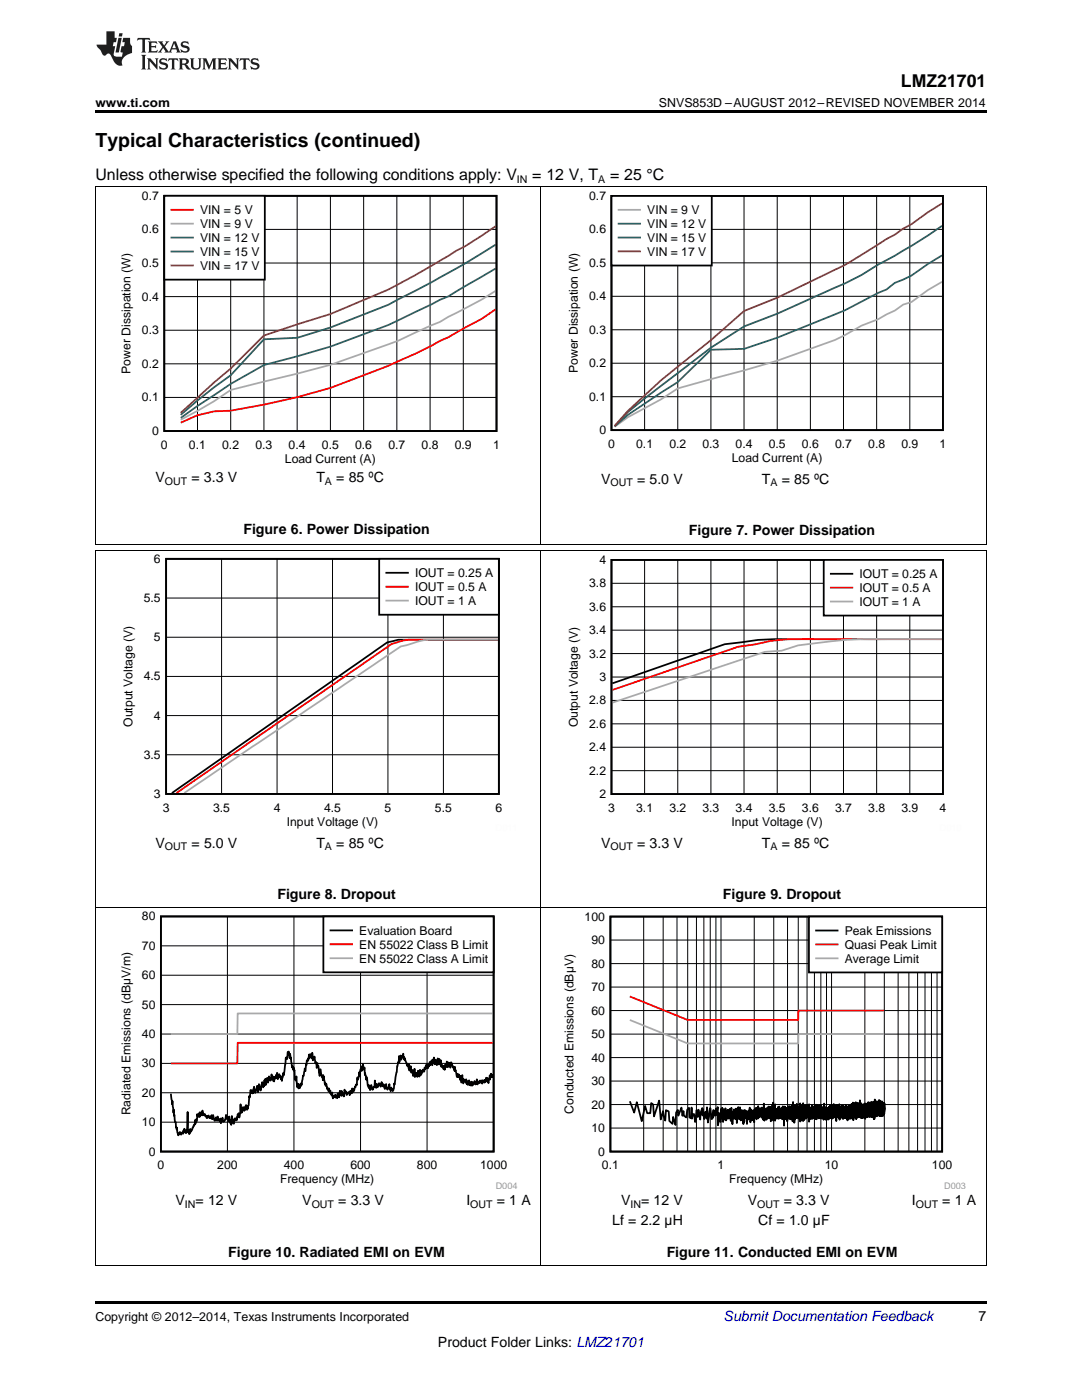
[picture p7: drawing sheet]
<svg xmlns="http://www.w3.org/2000/svg" width="216mm" height="279mm" viewBox="0 0 216 279" stroke-linecap="round" stroke-linejoin="round" font-family="sans-serif">
<path d="M19 252.6h.2zM196.7 252.6h.1zM19 259.7h177.8v.5h-177.8z" fill="#000"/>
<path d="M19.1 181.3v71.3M107.9 181.3v71.3M196.8 181.3v71.3M19 252.6h177.8" fill="none" stroke="#000" stroke-width=".2"/>
<path d="M23.7 182h79.5v55.3h-79.5z" fill-rule="evenodd" fill="#fff"/>
<path d="M32.1 182.9h66.4v46.9h-66.4zM98.3 214.8v.1l-.1-.4v.4l-.2 .1v-.7l-.2 1.1-.1-.8-.2 1.6-.2-1.1-.1 .8-.2-.8-.1 .7-.1-.2-.1 .5-.1-.5-.1 .3-.2-.2-.1 .6v-.7l-.1 .6-.1-.5-.1 .1-.1-.2-.1 .5-.1-.3-.1 .4-.2-.1v.3l-.2-1-.1 1-.3-.7-.3 .9-.2-.6v.7l-.2-.8-.1 .7-.2-.4v.3l-.1-.9-.1 .8-.1-.1-.1 .2-.1-.2v-.6l-.1 .6-.1-.9-.2 .5-.2-.5-.2 .8-.1-1.6-.2 1.4-.1-1.3-.1 .7-.1 .1-.3-1.1v.3l-.1-.3-.1 .1v.4l-.1-.6v.6l-.4-2-.1 .8-.2-.9v.3l-.4-1.1-.2 1.1-.1-1-.1 .4-.2-.5-.1 1-.2-1.1-.1 1-.1-.6v.4l-.1-.3-.2 1.1-.1-.8-.1 .7-.1-.6-.1 .2-.2-.6v.5l-.1-1.3-.3 .8v-1.1l-.1 1.1-.1-1.1-.2-.1-.1 1.4-.2-1v.6l-.2-.6v.8l-.2-1.3-.1 1v-.7l-.2 1.2-.2-1v.7l-.1-.3-.1 .6-.2-.7v.7l-.1 .2v-.4l-.2 .8-.1-.5-.2-.3-.1 .7v-.4l-.2 .7-.1-.3-.1 .8v-.4h-.2l-.1 .4v.2l-.1-.4-.3 .8-.1-1-.1 1.4-.1-1.1-.1 .5-.1-.6-.1 1.2-.3-.8-.2 .9-.1-1.7v1.4l-.2-.7-.1 .7-.1-1.2-.2 .6-.2-1.3v.9l-.2-.8v.7l-.1-1.2v.8l-.2-.8v.4l-.1-.4-.1 .3-.4-1.5-.1 .3-.1-.6-.1 .4v-1l-.2 .7-.2-.3v.8l-.2-.9-.2 1.4-.1-1.2v1.3l-.1-.2-.3 .9-.6 4.4-.3 .5v-.4l-.2 .2v-.5l-.1 .8-.2-.7v.2l-.1-.9-.1 .5-.3 .6-.2-1.2-.1 .8-.1 .1v-.3l-.1 .4-.1-.6-.1 .1-.1-.4v.4l-.4-.9-.1 1-.1-.6-.1 .3-.2-.4v.4l-.2 .3v-.3l-.1 .4-.1-.7-.1 .8-.1-.8-.1 .7v-.1l-.1-1.3-.1 1.3-.2 .1-.2 .5-.2-1-.3 1-.2-.9v.5l-.2-.5-.1-1.3-.2-.4v.6l-.2-1.3-.1 .3-.1-1.4-.1 .4-.2-1.1-.1 1.1v-.7l-.1 .9-.1-.4-.2 .2-.1 1.3-.1-.8-.3 1.5-.1-.5-.1 1.6-.1-.2-.4 1.2-.1-.3-.1 .5v-.5l-.1 .6v-.1l-.1-.6-.1 1v-.7l-.1 .7-.3-.4v.8l-.2-.6v.1h-.2l-.1 .2v-.2l-.1 .4-.2-.7-.1 .3-.2-.6-.1 1.3-.2-.6-.1 .1-.1-.6-.1 1-.1-.5-.1 .3-.1-.8-.1 1.3-.3-.8-.1 1-.2-.6-.2 .4v-.5l-.1 .4-.1-.2h-.1l-.2 .5-.1-1.2-.1 .6-.2-.3-.1-.7-.1 .5-.1-.9-.2 .5-.2-.7v.3l-.2-.9v-.1l-.1 .4-.1-.6-.1 .2-.3-1.7-.1 1-.4-2.2-.2 .1v1.2l-.3-2-.1 .2-.1-.7-.1 .9-.4-2.2-.4 .7-.1-1.5-.1 1.2-.3-.9-.1 .7-.1-.6-.2 1v-.3l-.1 .6-.1-.2-.1 .1-.2 2-.2-.5-.6 3.4-.1-.4-.1 .5v-.4l-.1 .8-.2-.5-.1 .6-.1-.9-.1 .7-.1-.7v.6l-.2-2.1-.1 .8-.1-.4-.1 .3v-1.9l-.1 .1-.1-.7-.1 .5-.1-.7-.1 .3-.2-2-.1 .2-.1-1-.1 .9-.2-1.3-.1 .4-.1-.3-.1 1.4-.1-.3-.1 .2v-.3l-.1 .2-.4 3.4-.1-.5-.3 1.6-.1-.9-.1 .6-.1-.7-.1 .3-.1-.6v.5l-.1-.3-.2 .8-.1-1.3-.1 1.1-.1-.7-.2 .8-.1-.4v.2l-.1 .7-.1-.8v.8l-.2-1.1-.1 .5-.1-.8-.1 1.2-.2 .1v-.6l-.2 .4v-.7l-.2 1.3-.1-.9-.1 .5v-.6l-.2 1.4-.1-1.2-.2 1.3v-1l-.1 1.2-.1-.2-.1 .4-.2-1-.3 1.6-.1-.7-.2 .3v-.8l-.2 1.6-.1-1.3-.5 1.4-.2-1.2-.2 1.2-.1-.1v.2l-.1-.6-.2 .5-.1-.6-.6 3.8v-.5l-.1 .7-.2-1-.1 .7v-.4l-.2 .8v-.4l-.1 .5-.2-.8-.2 .9v-.5l-.1 .8-.1-.7v.6l-.1-1.6-.2 2.4-.1 .2-.1-.8v.6l-.2-.4-.2 1.2v-.2l-.2 .2-.1-.4-.1 .5-.1-.3v.9l-.2-.1-.2-1.5-.2 1.8-.2-1.1-.1 .5v-1.1l-.2 .9-.2-.8-.2 .4-.1-.8-.3 1.2-.1-.1-.1 .3-.1-.1-.1-.7-.3 1.1-.1-1-.1 .7-.1-.3-.1 .1-.1-.4-.1 .1-.1-.6v.8l-.1-.1-.1 .1-.1-.6-.1 .5v-.1l-.1 .3-.4-1.2-.1 .9-.2-.8-.1 .6-.2-.4v.3h-.1l-.2-.5-.2 .5-.1-.4-.1 .4-.3-.7-.1 .2-.3-.4v.4l-.1-1-.1 .5-.3 .6-.1-.7-.1 .9-.1-.7-.1 .6h-.2v-.5l-.1 1.3-.1 .3-.1-.5-.1 .9-.1-.7-.1 .9-.2 .2-.5 1.1-.1-.5-.2 1-.2-.7v.3l-.1-.1-.1-3.9-.1 4-.1 .2-.1-.5-.1 .5-.2-.8-.1 .7-.1-.4-.1 .7-.2-.3-.1 .4-.2-.5-.1 .5-.1-.4-.2 .6-.3-1.5-.1 .3v-.5l-.1 .1v-1.1l-.1 .1-.1-.5-.2-2-.1 .6-.2-2.4v.7l-.3-2.1" fill="none" stroke="#000" stroke-width=".36"/>
<path d="M32.1 194.6h66.4M32.1 188.8h66.4M45.4 182.9v46.9M58.7 182.9v46.9M71.9 182.9v46.9M85.2 182.9v46.9M32.1 218.1h66.4M32.1 212.2h66.4M32.1 206.4h66.4M32.1 200.5h66.4M32.1 224h66.4" fill="none" stroke="#000" stroke-width=".2"/>
<path d="M98.3 208.1h-50.9v4.1h-13.3" fill="none" stroke="#f00" stroke-width=".36"/>
<path d="M98.3 202.3h-50.9v4.1h-13.3" fill="none" stroke="#aaa" stroke-width=".36"/>
<path d="M64.5 182.9h34v11.2h-34z" fill-rule="evenodd" fill="#fff"/>
<path d="M64.5 182.9h34v11.2h-34zM66 185.7h4.3" fill="none" stroke="#000" stroke-width=".36"/>
<path d="M66 188.5h4.3" fill="none" stroke="#f00" stroke-width=".36"/>
<path d="M66 191.2h4.3" fill="none" stroke="#aaa" stroke-width=".36"/>
<path d="M112.1 182h80.6v55.3h-80.6z" fill-rule="evenodd" fill="#fff"/>
<path d="M121.8 182.9h66.2v46.9h-66.2zM125.7 219.8l.8 2.2 .6-2 1 3.8 .6-3.1 .4 1.5h.7l.1-2.1 .4 .3 .2 2.4 1-3.2 .3 3.8 .5-1.6 .4 1.8 .2-2 .5 .2 .2 1.9 .6 .6 .1-1.4 .5 1.6 .1-2.5 .3-.5 .1 1.2 .7-1.7 .2 1.7 .2-1 .1 1 .4 .3 .2-1.5 .4-.4 .1 1.9 .3 .2 .1-2.2 .1 2.3 .1-.9 .3-.1 .2 1.6 .3-2.4 .2 1.4 .2-1.4 .3 1.9 .1-1.3 .3-1 .1 1.5 .1-1.3 .2 2 .3-1.4 .2 1.4 .1-2.3 .1 3 .5-2.9 .3 2.2h.1l.2-1.3v1l.1-1.5 .3 1.2 .2-1.5 .1 1.3 .2-1.6 .1 3.7 .2-2.5 .3 1.8 .1-2.7 .1 2.1 .1-2.2 .2 2.8 .1-2.5v1.5l.1-1 .2 1.6v-2.3l.2 2.4 .2-.3v-1.6l.1 1.1 .1-1.3 .1 1.8 .2-2 .2 2.4 .1-2.6 .2 3.2 .1-2 .2-.6 .1 1.6v-1.9l.2 1.9 .2-2.1v2.2l.1-1.8v2.5l.2-2.2 .1 1.4v-2.4l.1 2.2 .2-1.3v1.5v-2.3l.2 2.6 .1-2.1 .1 2 .3-1.9v2.7l.1-2.6h.1v2.2l.1-2.4 .2 1.7 .1-1.5 .2 2.6v-2.5l.2 1.6v-1.6l.1 1.6 .2-2.3 .1 2.9 .2-2.6v2.1l.1-1.7v-.2l.1 2 .1-1.8 .1 1.2 .1-1.4 .1 2.4v-2.5l.2 1.2v-1.5l.1 1.9 .1-2v2.3l.2-2 .1 1.5 .1-2.2v2.5v-2.2l.2 2v-1.4l.1 1.2 .1-1.7v1.4l.1-1.1 .1 1.2v-1.2l.1 1.6v-2v2h.1v-1.5l.1 .2 .1 1.8 .1-3.3 .1 3.5 .1-2.5v1.8l.2-1.7 .1 1.8v-2v2.4l.2-2.1 .1 1.7v-1.9v1.8l.1-2.1 .1 2.1v-2.2l.1 2.4v-1.9l.1 1.8v-2.2l.1 1.4v-1.3l.1 .1v2.7l.1-2.7 .1 1.5 .1-2.2 .1 2.4 .1-2.8v3.7l.1-3.2v2.1v-1.4l.1 1.3 .2-2.1v3.3v-2.5l.1 2.1v-1.5v1.3l.2-1.8v1.9l.1-1.6 .1 1.5 .1-2.2 .1 2.4 .1-2.5v2.3l.2-1.6v1.3v-1.6l.1 1.9v-1.6l.1 1.6v-1.9l.1 1.4v-1.5l.1 2.3 .1-2.6 .2 2.5v-1.8v3.1l.1-3.8 .1 2.2v-2.1l.1 2.5v-2.4l.1 2.1v-2l.1 1.9 .1-1.8 .1 2.6v-2.4l.1 1.7 .1-2.3v2.3v-2.2l.1 2v-2l.1 2.4v-2.6v1.7v.5l.1-1.7 .1 1.8v-2.2v2.6l.1-2.3v2l.1-1.7v1.6v-1.5l.1 1.3v-2.2l.1 3.2 .1-3.9 .1 3.3v-1.7l.1 1.9 .1-2.1v2.8l.1-3.5v2.2l.1-2v1.8l.1-1.7 .1 2.2 .1-2.8v2.6l.1-2v1.8l.1-1.2 .1 1.7 .2-2.4v2.2l.1-1.8v2l.1-3v3.6v-3.2l.1 2.9v-2.6l.1 2.7 .1-2.8v2.4l.1-1.8v1.5l.1-1.6v2.4l.1-3.5v3.4l.1-1.8 .1 1.5v-2.6v2.7l.1-2.7 .1 2.1 .1-2v2.4l.1-2.6 .1 2.5 .1-2.2v2l.1-2.4v2.1l.1-1.7 .1 2.9v-3.4l.1 3.4v-2.4l.1 1.8v-2.2l.1 2.3 .1-2.2 .2 2v-2.5v2.7l.1-2.6 .1 2.5 .1-2.1 .2 2v-1.8v1.7v-2l.1 2.1v-2.5l.1 2.7v-2.1l.1 2v-1.4v1.1v-2v2.1v-2.5l.1 2.9 .1-2v1.5v-1.5l.1 1.4v-.2v-2.1v1.8v-1l.1 1.2 .1-1.6v2.1l.1-2.1v2.3v-2.5l.1 1.8 .1-1.9v2.2l.1-2.3v2.2l.1-2.2v2.6v-2.1l.1 2.2 .1-2.3v1.7l.1-1.3v1.2l.1-.7v1.4l.1-2.2v2.5l.2-3.3v2.7v-1.9v2.1l.1-1.7v1.8v-2l.1 2.2 .1-2.5v2.6l.1-2.3 .1 2.3 .1-2.4v2.2v-1.9l.1 1.9 .1-1.7v1.5v-1.7v2l.1-2.5v1.7v-1.3l.1 1.6v-1.7l.1 1.9v-2.3v2.3v-2.5v2.3l.1-1.9 .1 2.2 .2-2.3v2.1v-2.4l.1 2.6v-2.3l.1 2v-1.7l.1 1.4v-1.2v1.7l.1-2.8v2.6v-2v2.1v-1.8l.1 1.7 .1-1.9v2v-2.1l.2 2.2v-2.5l.1 3.1 .1-3.2v2.4l.1-2.2v1.8l.1-1.5v1.9v-2.1l.1 2.2 .1-2.4v2.2l.1-2.4v3.1l.1-2.4v1.5v-1.7v2.1l.1-2.1 .1 2v-2v2.1v-1.8v1l.1-1.3v2l.1-2.3v2.5v-2.5l.1 2.4 .1-2.2v2.5v-2.6l.1 2.6v-2.4v2l.1-2v1.9v-1.3v1.5l.1-1.9v2l.1-2.1v2.1l.1-2.1v2.2l.1-2.7v2.1l.1-1.3v1.7v-2l.1 2.3 .1-2.2v2.5v-2.6l.1 1.8 .1-2.1v2.7l.1-2.7 .1 2.5v-2.2v2.1v-2.1v1.5l.1-1.8 .1 2.1v-2l.1 2.5v-2.5v2.2v-2.2l.1 1.9v-2.4l.1 2.5 .1-2.5 .1 2.7v-3l.1 3.6 .1-3.5v2.6l.1-2v2.2v-2.3l.1 2.5 .1-2.4 .1 2.3v-3v3.3l.1-2.5 .1 2v-2.1v1.8v-2.4v2.7l.1-1.8v2l.1-2.9v2.8l.1-2.5v2.4v-2l.1 1.9v-2.5v2.2v-1.6l.1 1.8v-1.9l.1 2.3v-3.4v3.1l.1-2.7v3l.1-2.5 .1 2v-2.1v2.7l.1-2.3v2.2v-2.4l.1 2.4v-2.5v2.4v-1.6l.1 1.5v-2.4v2.4v-2.4l.1 2.3v-2.2v2v-1.8v2.4l.1-2.5v2.3l.1-2.6 .1 2.4v-2.4v3v-3.1l.1 2.5 .1-2.4v2.7v-2.7l.1 2.5v-2.2v2.1v-1.9v2.1l.1-2.3v2.4l.1-2.2v2.1l.1-2.4v2v-2.5l.1 2.9v-2.2v2.1v-2v-.1v1.9l.1-2.2 .1 2.5 .1-2.9v2.6l.1-1.9v2.1l.1-2.8v2.8l.1-2.4 .1 2.6v-3.1v3l.1-2.8v2.1l.1-1.2v1.5v-2.1l.1 2.2v-2.7l.1 3.4v-3.3l.1 2.4v-1.9v2.8l.1-3.9 .1 3.4v-2.8l.1 2.8v-3.1v2.7v-1.6l.1 1.7v-2.6l.1 2.6v-2.5v2.5l.1-2.2v2.4l.1-2.5v2.5v-2v1.5l.1-2.3v2.7v-3l.1 2.6 .1-2.4v2.6v-2.8v3.1l.1-2.6v2.6v-2.1l.1 2v-2.9v2.5v-1.9v2.2l.1-2.4v2.4l.1-2.3v1.6v-1.9v2.9l.1-3 .1 2.7 .1-2.4v2.5v-2.4v2.5l.1-2.6v2.3v-2.1v1.8l.1-1.8v2l.1-2.2" fill="none" stroke="#000" stroke-width=".35"/>
<g fill="none" stroke="#000" stroke-width=".2">
<path d="M121.8 197h66.2M121.8 192.3h66.2M121.8 187.6h66.2M128.4 182.9v46.9M132.3 182.9v46.9M135.1 182.9v46.9M137.2 182.9v46.9M139 182.9v46.9M140.4 182.9v46.9M141.7 182.9v46.9M142.9 182.9v46.9M143.9 182.9v46.9"/>
<path d="M150.5 182.9v46.9M154.4 182.9v46.9M157.1 182.9v46.9M159.3 182.9v46.9M161 182.9v46.9M162.5 182.9v46.9M163.8 182.9v46.9M164.9 182.9v46.9M165.9 182.9v46.9M172.6 182.9v46.9M176.5 182.9v46.9M179.2 182.9v46.9"/>
<path d="M181.4 182.9v46.9M183.1 182.9v46.9M184.6 182.9v46.9M185.9 182.9v46.9M187 182.9v46.9M121.8 215.8h66.2M121.8 211.1h66.2M121.8 206.4h66.2M121.8 201.7h66.2M121.8 225.1h66.2M121.8 220.4h66.2"/>
</g>
<path d="M125.7 198.9l11.5 4.7h22.1v-1.9h17.2" fill="none" stroke="#f00" stroke-width=".35"/>
<path d="M125.7 203.6l11.5 4.6h22.1v-1.8h17.2" fill="none" stroke="#aaa" stroke-width=".35"/>
<path d="M161.4 182.9h26.6v11.2h-26.6z" fill-rule="evenodd" fill="#fff"/>
<path d="M161.4 182.9h26.6v11.2h-26.6zM162.8 185.7h4.3" fill="none" stroke="#000" stroke-width=".35"/>
<path d="M162.8 188.5h4.3" fill="none" stroke="#f00" stroke-width=".35"/>
<path d="M162.8 191.3h4.3" fill="none" stroke="#aaa" stroke-width=".35"/>
<path d="M19.1 109.9v71.4M107.9 109.9v71.4M196.8 109.9v71.4M19 181.2h177.8" fill="none" stroke="#000" stroke-width=".2"/>
<path d="M24.1 110.6h78.8v55.3h-78.8z" fill-rule="evenodd" fill="#fff"/>
<path d="M33.1 111.5h66.4v47h-66.4zM99.4 127.7h-19.9l-2.2 .5-43 30.1" fill="none" stroke="#000" stroke-width=".36"/>
<path d="M33.1 119.4h66.5M44.2 111.5v47M55.3 111.5v47M66.3 111.5v47M77.4 111.5v47M88.5 111.5v47M33.1 135h66.5M33.1 127.2h66.5M33.1 150.6h66.5M33.1 142.8h66.5" fill="none" stroke="#000" stroke-width=".2"/>
<path d="M99.4 127.7h-17.9l-1.1 .1-2.2 .7-43 29.8" fill="none" stroke="#f00" stroke-width=".36"/>
<path d="M99.4 127.7h-13.9a17 17 0 0 0-4.4 1.1l-1.1 .2-43.2 29.3" fill="none" stroke="#aaa" stroke-width=".36"/>
<path d="M75.7 111.5h23.8v11.2h-23.8z" fill-rule="evenodd" fill="#fff"/>
<path d="M75.7 111.5h23.8v11.2h-23.8zM77.1 114.3h4.3" fill="none" stroke="#000" stroke-width=".36"/>
<path d="M77.1 117.1h4.3" fill="none" stroke="#f00" stroke-width=".36"/>
<path d="M77.1 119.9h4.3" fill="none" stroke="#aaa" stroke-width=".36"/>
<path d="M113 110.8h78.8v55.1h-78.8z" fill-rule="evenodd" fill="#fff"/>
<path d="M122 111.7h66.2v46.8h-66.2zM188 127.6h-33.5l-3.2 .1-6.7 .9-22.4 7.8" fill="none" stroke="#000" stroke-width=".35"/>
<g fill="none" stroke="#000" stroke-width=".2">
<path d="M122 116.4h66.2M128.6 111.7v46.8M135.2 111.7v46.8M141.9 111.7v46.8M148.5 111.7v46.8M155.1 111.7v46.8M161.7 111.7v46.8M168.3 111.7v46.8M174.9 111.7v46.8M181.5 111.7v46.8M122 139.8h66.2M122 135.1h66.2"/>
<path d="M122 130.4h66.2M122 125.8h66.2M122 121.1h66.2M122 153.8h66.2M122 149.1h66.2M122 144.5h66.2"/>
</g>
<path d="M188 127.6h-30.8l-3.3 .3-3.3 .7-3.3 .5-25.1 8.6" fill="none" stroke="#f00" stroke-width=".35"/>
<path d="M188 127.5h-15.5a125.8 125.8 0 0 0-13.3 1.3l-3.2 1.1-3.4 .2-30.4 10.1" fill="none" stroke="#aaa" stroke-width=".35"/>
<path d="M164.4 111.7h23.8v11.2h-23.8z" fill-rule="evenodd" fill="#fff"/>
<path d="M164.4 111.7h23.8v11.2h-23.8zM165.8 114.5h4.3" fill="none" stroke="#000" stroke-width=".35"/>
<path d="M165.8 117.3h4.3" fill="none" stroke="#f00" stroke-width=".35"/>
<path d="M165.8 120h4.3" fill="none" stroke="#aaa" stroke-width=".35"/>
<path d="M19.1 37.2v71.4M107.9 37.2v71.4M196.8 37.2v71.4M19 109.8h177.8M19 108.6h177.8" fill="none" stroke="#000" stroke-width=".2"/>
<path d="M113 38.2h78.8v55.1h-78.8z" fill-rule="evenodd" fill="#fff"/>
<path d="M122 39.1h66.2v46.7h-66.2z" fill="none" stroke="#000" stroke-width=".35"/>
<g fill="none" stroke="#000" stroke-width=".2">
<path d="M128.6 39.1v46.8M135.2 39.1v46.8M141.9 39.1v46.8M148.5 39.1v46.8M155.1 39.1v46.8M161.7 39.1v46.8M168.3 39.1v46.8M174.9 39.1v46.8M181.5 39.1v46.8M122 59.1h66.2M122 52.5h66.2M122 45.8h66.2"/>
<path d="M122 79.2h66.2M122 72.5h66.2M122 65.8h66.2"/>
</g>
<path d="M188 56.2l-2.8 1.7-3.3 2.4-1.7 .5-1.6 1.2-3.4 1.7-3.3 1.3-5.3 2.8-11.5 4.2-19.9 5.5-3.3 2.2-6.6 3.6-2.7 1.9" fill="none" stroke="#aaa" stroke-width=".35"/>
<path d="M188 51l-2.8 1.7-3.3 2.3-3.4 1.5-1.6 1.3-1.7 .7-3.3 1.7a147.7 147.7 0 0 1-23.4 9.4l-6.6 .2-6.7 6.5-9.9 6.5-2.7 2.3" fill="none" stroke="#295c75" stroke-width=".35"/>
<path d="M188 45.1l-6.1 4-6.7 3.7-3.3 2.1-3.3 1.7-13.5 6-6.6 2.5-6.6 4.3-13.3 10.1-3.3 2.7-2.7 2.9" fill="none" stroke="#286b49" stroke-width=".35"/>
<path d="M188 40.6l-2.8 1.8-3.3 2.3-1.7 .9-1.7 1.2-1.6 .9-8.3 5.2-13.5 6.5-6.6 2.7-6.6 5.8a163.3 163.3 0 0 0-16.6 14.1l-2.6 3" fill="none" stroke="#9e3a3a" stroke-width=".35"/>
<path d="M122 39.1h20v13.9h-20z" fill-rule="evenodd" fill="#fff"/>
<path d="M122 39.1h20v13.9h-20z" fill="none" stroke="#000" stroke-width=".35"/>
<path d="M123.4 41.9h4.3" fill="none" stroke="#aaa" stroke-width=".35"/>
<path d="M123.4 44.6h4.3" fill="none" stroke="#295c75" stroke-width=".35"/>
<path d="M123.4 47.4h4.3" fill="none" stroke="#286b49" stroke-width=".35"/>
<path d="M123.4 50.2h4.3" fill="none" stroke="#9e3a3a" stroke-width=".35"/>
<path d="M23.7 38.2h79.6v54.7h-79.6z" fill-rule="evenodd" fill="#fff"/>
<path d="M32.8 39.1h66.3v46.9h-66.3z" fill="none" stroke="#000" stroke-width=".35"/>
<g fill="none" stroke="#000" stroke-width=".2">
<path d="M39.4 39.1v46.9M46 39.1v46.9M52.7 39.1v46.9M59.3 39.1v46.9M65.9 39.1v46.9M72.6 39.1v46.9M79.2 39.1v46.9M85.8 39.1v46.9M92.4 39.1v46.9M32.8 59.2h66.3M32.8 52.5h66.3M32.8 45.8h66.3"/>
<path d="M32.8 79.3h66.3M32.8 72.6h66.3M32.8 65.9h66.3"/>
</g>
<path d="M98.9 61.7l-2.8 2-6.7 3.6-1.6 .7a100.6 100.6 0 0 1-10.3 5l-11.5 4.4-6.7 1.9-6.6 1.5-6.7 1.2-3.3 .1-3.3 .8-3.3 1.5" fill="none" stroke="#f00" stroke-width=".35"/>
<path d="M98.9 58l-2.8 1.8-6.7 3.4-1.6 1.1-5 2.1a125.5 125.5 0 0 1-23.5 8.2l-13.3 3.2-3.3 2.3-6.6 3.7" fill="none" stroke="#aaa" stroke-width=".35"/>
<path d="M98.9 53.6l-9.5 5.6-1.6 .6-1.7 .9a137.8 137.8 0 0 1-26.8 10.4l-6.6 1.8-6.7 3.7-9.9 6.8" fill="none" stroke="#295c75" stroke-width=".35"/>
<path d="M98.9 48.8a250.6 250.6 0 0 1-21.4 12l-11.5 4.6-6.7 2-6.6 .3-6.7 7.2-3.3 2.4-6.6 5.5" fill="none" stroke="#286b49" stroke-width=".35"/>
<path d="M98.9 45.1a250.7 250.7 0 0 1-21.4 12.7l-11.5 4.9-13.3 4.3-6.7 6.5-3.3 2.8-6.6 6.1" fill="none" stroke="#9e3a3a" stroke-width=".35"/>
<path d="M32.8 39.1h20v16.7h-20z" fill-rule="evenodd" fill="#fff"/>
<path d="M32.8 39.1h20v16.7h-20z" fill="none" stroke="#000" stroke-width=".35"/>
<path d="M34.2 41.9h4.3" fill="none" stroke="#f00" stroke-width=".35"/>
<path d="M34.2 44.6h4.3" fill="none" stroke="#aaa" stroke-width=".35"/>
<path d="M34.2 47.4h4.3" fill="none" stroke="#295c75" stroke-width=".35"/>
<path d="M34.2 50.2h4.3" fill="none" stroke="#286b49" stroke-width=".35"/>
<path d="M34.2 53h4.3" fill="none" stroke="#9e3a3a" stroke-width=".35"/>
<path d="M19 37.2h177.8" fill="none" stroke="#000" stroke-width=".2"/>
<path d="M19 22h177.8v.5h-177.8z" fill="#000"/>
<g fill="#231f20">
<path d="M27.5 7.6l-.1 .5 .4-.2h.6v.1v2.1l-.2 .4h1l-.3-.4v-2.1l.1-.1h.5l.5 .2-.2-.5zM29.5 8.3l.2 .3v1.5l-.2 .4h1.8l.2-.6a1.04 1.04 0 0 1-1.3 .2v-.7h.6l.3 .2v-.6l-.3 .2h-.6v-.6l.8-.1 .4 .3-.2-.5zM31.5 8.3l.9 1.1-.9 1.1h.8l-.2-.2 .5-.7 .4 .7-.2 .2h1.5l-.1-.2 .1-.4h.9l.1 .4-.2 .2h1l-.3-.3-.7-1.9h-.5l-.9 2-.8-1 .9-1h-.8l.1 .3-.3 .5-.4-.6 .2-.2zM34.7 8.6l.4 1h-.7zM36.3 8.4a.63 .63 0 0 0-.2 .7 .63 .63 0 0 0 .6 .4l.6 .2 .1 .2a.75 .75 0 0 1-.7 .4 .75 .75 0 0 1-.6-.5l.1 .7 .1-.1a1.11 1.11 0 0 0 1.5-.6 1.13 1.13 0 0 0-1.2-.8l-.1-.4a1.04 1.04 0 0 1 1.2 .2l-.2-.5-.1 .1-.5-.2zM28.2 10.9l.2 .4v2.2l-.2 .4h1l-.3-.4v-2.2l.3-.4zM29.3 11.6l.3 .4v1.5l-.3 .4h.8l-.2-.4v-1.3l1.5 1.7v-1.9l.2-.4h-.7l.2 .4v.9l-1.1-1.3zM32 11.8a.62 .62 0 0 0-.2 .7 .62 .62 0 0 0 .6 .4l.6 .1 .1 .3a.76 .76 0 0 1-.7 .3 .76 .76 0 0 1-.6-.4l.1 .7 .1-.1a1.11 1.11 0 0 0 1.5-.6 1.13 1.13 0 0 0-1.2-.8l-.1-.4a1.04 1.04 0 0 1 1.2 .2l-.2-.6-.1 .1-.5-.1zM33.7 11.6l-.2 .6a.61 .61 0 0 1 .8-.3v1.6l-.2 .4h.9l-.2-.4v-1.6a.63 .63 0 0 1 .8 .3l-.2-.6zM35.6 11.6l.3 .4v1.5l-.3 .4h1l-.2-.2v-.8l.5 .2a.76 .76 0 0 0 1.2 .7l-1-1a.58 .58 0 0 0 .6-.5 .58 .58 0 0 0-.5-.6zM36.4 11.9h.1a.45 .45 0 0 1 .5 .1 .45 .45 0 0 1 .1 .5l-.7 .2zM37.9 11.6l.2 .2a2.17 2.17 0 0 0 .3 1.9 .99 .99 0 0 0 1.6-.6v-1.1l.2-.4h-.7l.2 .2a1.92 1.92 0 0 1-.2 1.8 .6 .6 0 0 1-.9-.5v-1.1l.2-.4zM40.4 11.6l.2 .4v1.5l-.2 .4h.7l-.2-.4v-1.4l.8 1.8 .8-1.8v1.4l-.2 .4h.9l-.2-.4v-1.5l.2-.4h-.8l-.6 1.5-.6-1.5zM43.4 11.6l.2 .4v1.5l-.2 .4h1.8l.2-.6a1.04 1.04 0 0 1-1.3 .1v-.6h.5l.4 .2v-.6l-.4 .2h-.5v-.7h.8l.3 .3-.1-.6zM45.5 11.6l.2 .4v1.5l-.2 .4h.7l-.2-.4v-1.3l1.5 1.7v-1.9l.2-.4h-.7l.2 .4v.9l-1.1-1.3zM47.9 11.6l-.1 .6a.61 .61 0 0 1 .8-.3v1.6l-.3 .4h1l-.3-.4 .1-1.6a.63 .63 0 0 1 .7 .3l-.1-.6zM50.2 11.8a.62 .62 0 0 0-.2 .7 .62 .62 0 0 0 .6 .4l.6 .1 .2 .3a.76 .76 0 0 1-.8 .3 .76 .76 0 0 1-.6-.4l.1 .7 .2-.1a1.11 1.11 0 0 0 1.5-.6 1.13 1.13 0 0 0-1.3-.8l-.1-.4a1.04 1.04 0 0 1 1.2 .2l-.1-.6-.2 .1-.5-.1z"/>
<path d="M21.2 6.3v2.6h-1.9l.1 .4 .7 .9a.91 .91 0 0 0 1 .8 .56 .56 0 0 1 .5-.3 .56 .56 0 0 1 .5 .3l.4 .8a1.53 1.53 0 0 0 1.9 1.2 1.54 1.54 0 0 1 1-2.1l.9-.3v-1.4a1.52 1.52 0 0 1-.3-1.6h-1.4l-.2 .8h.5l-.2 .8h-.4l-.2 1v.2l.4 .1-.2 .8a1.93 1.93 0 0 1-1.6-.3l.3-1.8h-.5l.2-.8h.4l.2-.8h-.4v-1.3zM23.6 7.6l-.6 2.9h.7l.6-2.9zM23.8 6.6l-.1 .7h.6l.2-.7z"/>
</g>
<text font-size="3.9" x="19" y="29.3">Typical Characteristics (continued)</text>
<text font-size="3.5" x="179.8" y="17.3">LMZ21701</text>
<g font-size="3.2">
<text x="19" y="36">Unless otherwise specified the following conditions apply: V</text>
<text x="106.2" y="36">= 12 V, T</text>
<text x="121.7" y="36">= 25 °C</text>
</g>
<g font-size="2.8">
<text x="31" y="96.2">V</text>
<text x="38.2" y="96.2">= 3.3 V</text>
<text x="63.1" y="96.2">T</text>
<text x="67.1" y="96.2">= 85 ºC</text>
<text x="119.9" y="96.5">V</text>
<text x="127.1" y="96.5">= 5.0 V</text>
<text x="152" y="96.5">T</text>
<text x="156" y="96.5">= 85 ºC</text>
<text x="48.6" y="106.5">Figure 6. Power Dissipation</text>
<text x="137.5" y="106.9">Figure 7. Power Dissipation</text>
<text x="31" y="169.2">V</text>
<text x="38.2" y="169.2">= 5.0 V</text>
<text x="63.1" y="169.2">T</text>
<text x="67.1" y="169.2">= 85 ºC</text>
<text x="119.9" y="169.2">V</text>
<text x="127.1" y="169.2">= 3.3 V</text>
<text x="152" y="169.2">T</text>
<text x="156" y="169.2">= 85 ºC</text>
<text x="55.4" y="179.5">Figure 8. Dropout</text>
<text x="144.3" y="179.5">Figure 9. Dropout</text>
<text x="35" y="240.5">V</text>
<text x="39" y="240.5">= 12 V</text>
<text x="60.3" y="240.5">V</text>
<text x="67.5" y="240.5">= 3.3 V</text>
<text x="93.1" y="240.5">I</text>
<text x="99.1" y="240.5">= 1 A</text>
<text x="122.2" y="244.5">Lf = 2.2 µH</text>
<text x="123.9" y="240.5">V</text>
<text x="127.9" y="240.5">= 12 V</text>
<text x="149.2" y="240.5">V</text>
<text x="151.3" y="244.5">Cf = 1.0 µF</text>
<text x="156.4" y="240.5">= 3.3 V</text>
<text x="182" y="240.5">I</text>
<text x="188" y="240.5">= 1 A</text>
<text x="45.5" y="250.9">Figure 10. Radiated EMI on EVM</text>
<text x="133" y="250.9">Figure 11. Conducted EMI on EVM</text>
<text x="195.3" y="263.6">7</text>
<text x="87.4" y="268.9">Product Folder Links: LMZ21701</text>
</g>
<text font-size="2.8" fill="#0000c8" x="144.4" y="263.6">Submit Documentation Feedback</text>
<g font-size="2.5">
<text x="19" y="21.4">www.ti.com</text>
<text x="131.5" y="21.4">SNVS853D –AUGUST 2012–REVISED NOVEMBER 2014</text>
<text x="19" y="263.6">Copyright © 2012–2014, Texas Instruments Incorporated</text>
</g>
<g font-size="2.4">
<text x="28.3" y="39.9">0.7</text>
<text x="117.6" y="39.9">0.7</text>
<text x="28.3" y="46.6">0.6</text>
<text x="39.9" y="42.7">VIN = 5 V</text>
<text x="39.9" y="45.5">VIN = 9 V</text>
<text x="117.6" y="46.6">0.6</text>
<text x="129.1" y="42.7">VIN = 9 V</text>
<text x="129.1" y="45.5">VIN = 12 V</text>
<text x="28.3" y="53.3">0.5</text>
<text x="39.9" y="48.3">VIN = 12 V</text>
<text x="39.9" y="51.1">VIN = 15 V</text>
<text x="39.9" y="53.8">VIN = 17 V</text>
<text x="117.6" y="53.3">0.5</text>
<text x="129.1" y="48.3">VIN = 15 V</text>
<text x="129.1" y="51">VIN = 17 V</text>
<text x="28.3" y="60">0.4</text>
<text x="117.6" y="59.9">0.4</text>
<text x="28.3" y="66.7">0.3</text>
<text x="117.6" y="66.6">0.3</text>
<text x="26.1" y="74.6" transform="rotate(-90 26.1 74.6)">Power Dissipation (W)</text>
<text x="28.3" y="73.4">0.2</text>
<text x="115.3" y="74.4" transform="rotate(-90 115.3 74.4)">Power Dissipation (W)</text>
<text x="117.6" y="73.3">0.2</text>
<text x="28.3" y="80.1">0.1</text>
<text x="117.6" y="80">0.1</text>
<text x="30.4" y="86.8">0</text>
<text x="32.1" y="89.6">0</text>
<text x="37.7" y="89.6">0.1</text>
<text x="44.3" y="89.6">0.2</text>
<text x="51" y="89.6">0.3</text>
<text x="57.6" y="89.6">0.4</text>
<text x="64.2" y="89.6">0.5</text>
<text x="70.9" y="89.6">0.6</text>
<text x="77.5" y="89.6">0.7</text>
<text x="84.1" y="89.6">0.8</text>
<text x="90.7" y="89.6">0.9</text>
<text x="98.4" y="89.6">1</text>
<text x="119.6" y="86.6">0</text>
<text x="121.3" y="89.4">0</text>
<text x="126.9" y="89.4">0.1</text>
<text x="133.6" y="89.4">0.2</text>
<text x="140.2" y="89.4">0.3</text>
<text x="146.8" y="89.4">0.4</text>
<text x="153.4" y="89.4">0.5</text>
<text x="160" y="89.4">0.6</text>
<text x="166.6" y="89.4">0.7</text>
<text x="173.2" y="89.4">0.8</text>
<text x="179.9" y="89.4">0.9</text>
<text x="187.5" y="89.4">1</text>
<text x="56.8" y="92.4">Load Current (A)</text>
<text x="146" y="92.2">Load Current (A)</text>
<text x="30.7" y="112.3">6</text>
<text x="119.6" y="112.5">4</text>
<text x="82.8" y="115.2">IOUT = 0.25 A</text>
<text x="82.8" y="117.9">IOUT = 0.5 A</text>
<text x="117.6" y="117.2">3.8</text>
<text x="171.5" y="115.4">IOUT = 0.25 A</text>
<text x="171.5" y="118.1">IOUT = 0.5 A</text>
<text x="28.7" y="120.1">5.5</text>
<text x="82.8" y="120.7">IOUT = 1 A</text>
<text x="117.6" y="121.9">3.6</text>
<text x="171.5" y="120.9">IOUT = 1 A</text>
<text x="30.7" y="128">5</text>
<text x="117.6" y="131.2">3.2</text>
<text x="117.6" y="126.6">3.4</text>
<text x="28.7" y="135.8">4.5</text>
<text x="119.6" y="135.9">3</text>
<text x="30.7" y="143.6">4</text>
<text x="117.6" y="140.6">2.8</text>
<text x="26.4" y="145.1" transform="rotate(-90 26.4 145.1)">Output Voltage (V)</text>
<text x="115.3" y="145.1" transform="rotate(-90 115.3 145.1)">Output Voltage (V)</text>
<text x="117.6" y="149.9">2.4</text>
<text x="117.6" y="145.3">2.6</text>
<text x="28.7" y="151.4">3.5</text>
<text x="117.6" y="154.6">2.2</text>
<text x="30.7" y="159.2">3</text>
<text x="119.6" y="159.3">2</text>
<text x="32.5" y="162">3</text>
<text x="42.5" y="162">3.5</text>
<text x="54.6" y="162">4</text>
<text x="57.2" y="164.8">Input Voltage (V)</text>
<text x="64.7" y="162">4.5</text>
<text x="76.7" y="162">5</text>
<text x="86.8" y="162">5.5</text>
<text x="98.9" y="162">6</text>
<text x="121.3" y="162">3</text>
<text x="126.9" y="162">3.1</text>
<text x="133.6" y="162">3.2</text>
<text x="140.2" y="162">3.3</text>
<text x="146" y="164.8">Input Voltage (V)</text>
<text x="146.8" y="162">3.4</text>
<text x="153.4" y="162">3.5</text>
<text x="160" y="162">3.6</text>
<text x="166.6" y="162">3.7</text>
<text x="173.2" y="162">3.8</text>
<text x="179.9" y="162">3.9</text>
<text x="187.5" y="162">4</text>
<text x="28.3" y="183.7">80</text>
<text x="116.7" y="183.7">100</text>
<text x="28.3" y="189.6">70</text>
<text x="71.7" y="186.5">Evaluation Board</text>
<text x="71.7" y="189.3">EN 55022 Class B Limit</text>
<text x="118" y="188.4">90</text>
<text x="168.6" y="186.6">Peak Emissions</text>
<text x="168.6" y="189.3">Quasi Peak Limit</text>
<text x="28.3" y="195.4">60</text>
<text x="71.7" y="192.1">EN 55022 Class A Limit</text>
<text x="118" y="197.8">70</text>
<text x="118" y="193.1">80</text>
<text x="168.6" y="192.1">Average Limit</text>
<text x="28.3" y="201.3">50</text>
<text x="118" y="202.5">60</text>
<text x="28.3" y="207.2">40</text>
<text x="118" y="207.2">50</text>
<text x="28.3" y="213">30</text>
<text x="118" y="211.9">40</text>
<text x="28.3" y="218.9">20</text>
<text x="118" y="221.2">20</text>
<text x="118" y="216.5">30</text>
<text x="26.1" y="222.6" transform="rotate(-90 26.1 222.6)">Radiated Emissions (dBµV/m)</text>
<text x="28.3" y="224.8">10</text>
<text x="114.4" y="222.3" transform="rotate(-90 114.4 222.3)">Conducted Emissions (dBµV)</text>
<text x="118" y="225.9">10</text>
<text x="29.7" y="230.6">0</text>
<text x="31.4" y="233.4">0</text>
<text x="43.3" y="233.4">200</text>
<text x="56.6" y="233.4">400</text>
<text x="69.9" y="233.4">600</text>
<text x="83.2" y="233.4">800</text>
<text x="95.8" y="233.4">1000</text>
<text x="119.4" y="230.6">0</text>
<text x="120.1" y="233.4">0.1</text>
<text x="143.2" y="233.4">1</text>
<text x="164.6" y="233.4">10</text>
<text x="186" y="233.4">100</text>
<text x="55.9" y="236.2">Frequency (MHz)</text>
<text x="145.5" y="236.2">Frequency (MHz)</text>
</g>
<g font-size="2.1">
<text x="103.1" y="36.6">IN</text>
<text x="119.4" y="36.6">A</text>
<text x="32.9" y="96.7">OUT</text>
<text x="64.8" y="96.7">A</text>
<text x="121.8" y="97.1">OUT</text>
<text x="153.7" y="97.1">A</text>
<text x="32.9" y="169.7">OUT</text>
<text x="64.8" y="169.7">A</text>
<text x="121.8" y="169.7">OUT</text>
<text x="153.7" y="169.7">A</text>
<text x="36.9" y="241.1">IN</text>
<text x="62.2" y="241.1">OUT</text>
<text x="93.8" y="241.1">OUT</text>
<text x="125.8" y="241.1">IN</text>
<text x="151.1" y="241.1">OUT</text>
<text x="182.7" y="241.1">OUT</text>
</g>
<g font-size="1.8" fill="#999">
<text x="98.9" y="237.2">D004</text>
<text x="188.4" y="237.2">D003</text>
</g>
</svg>
